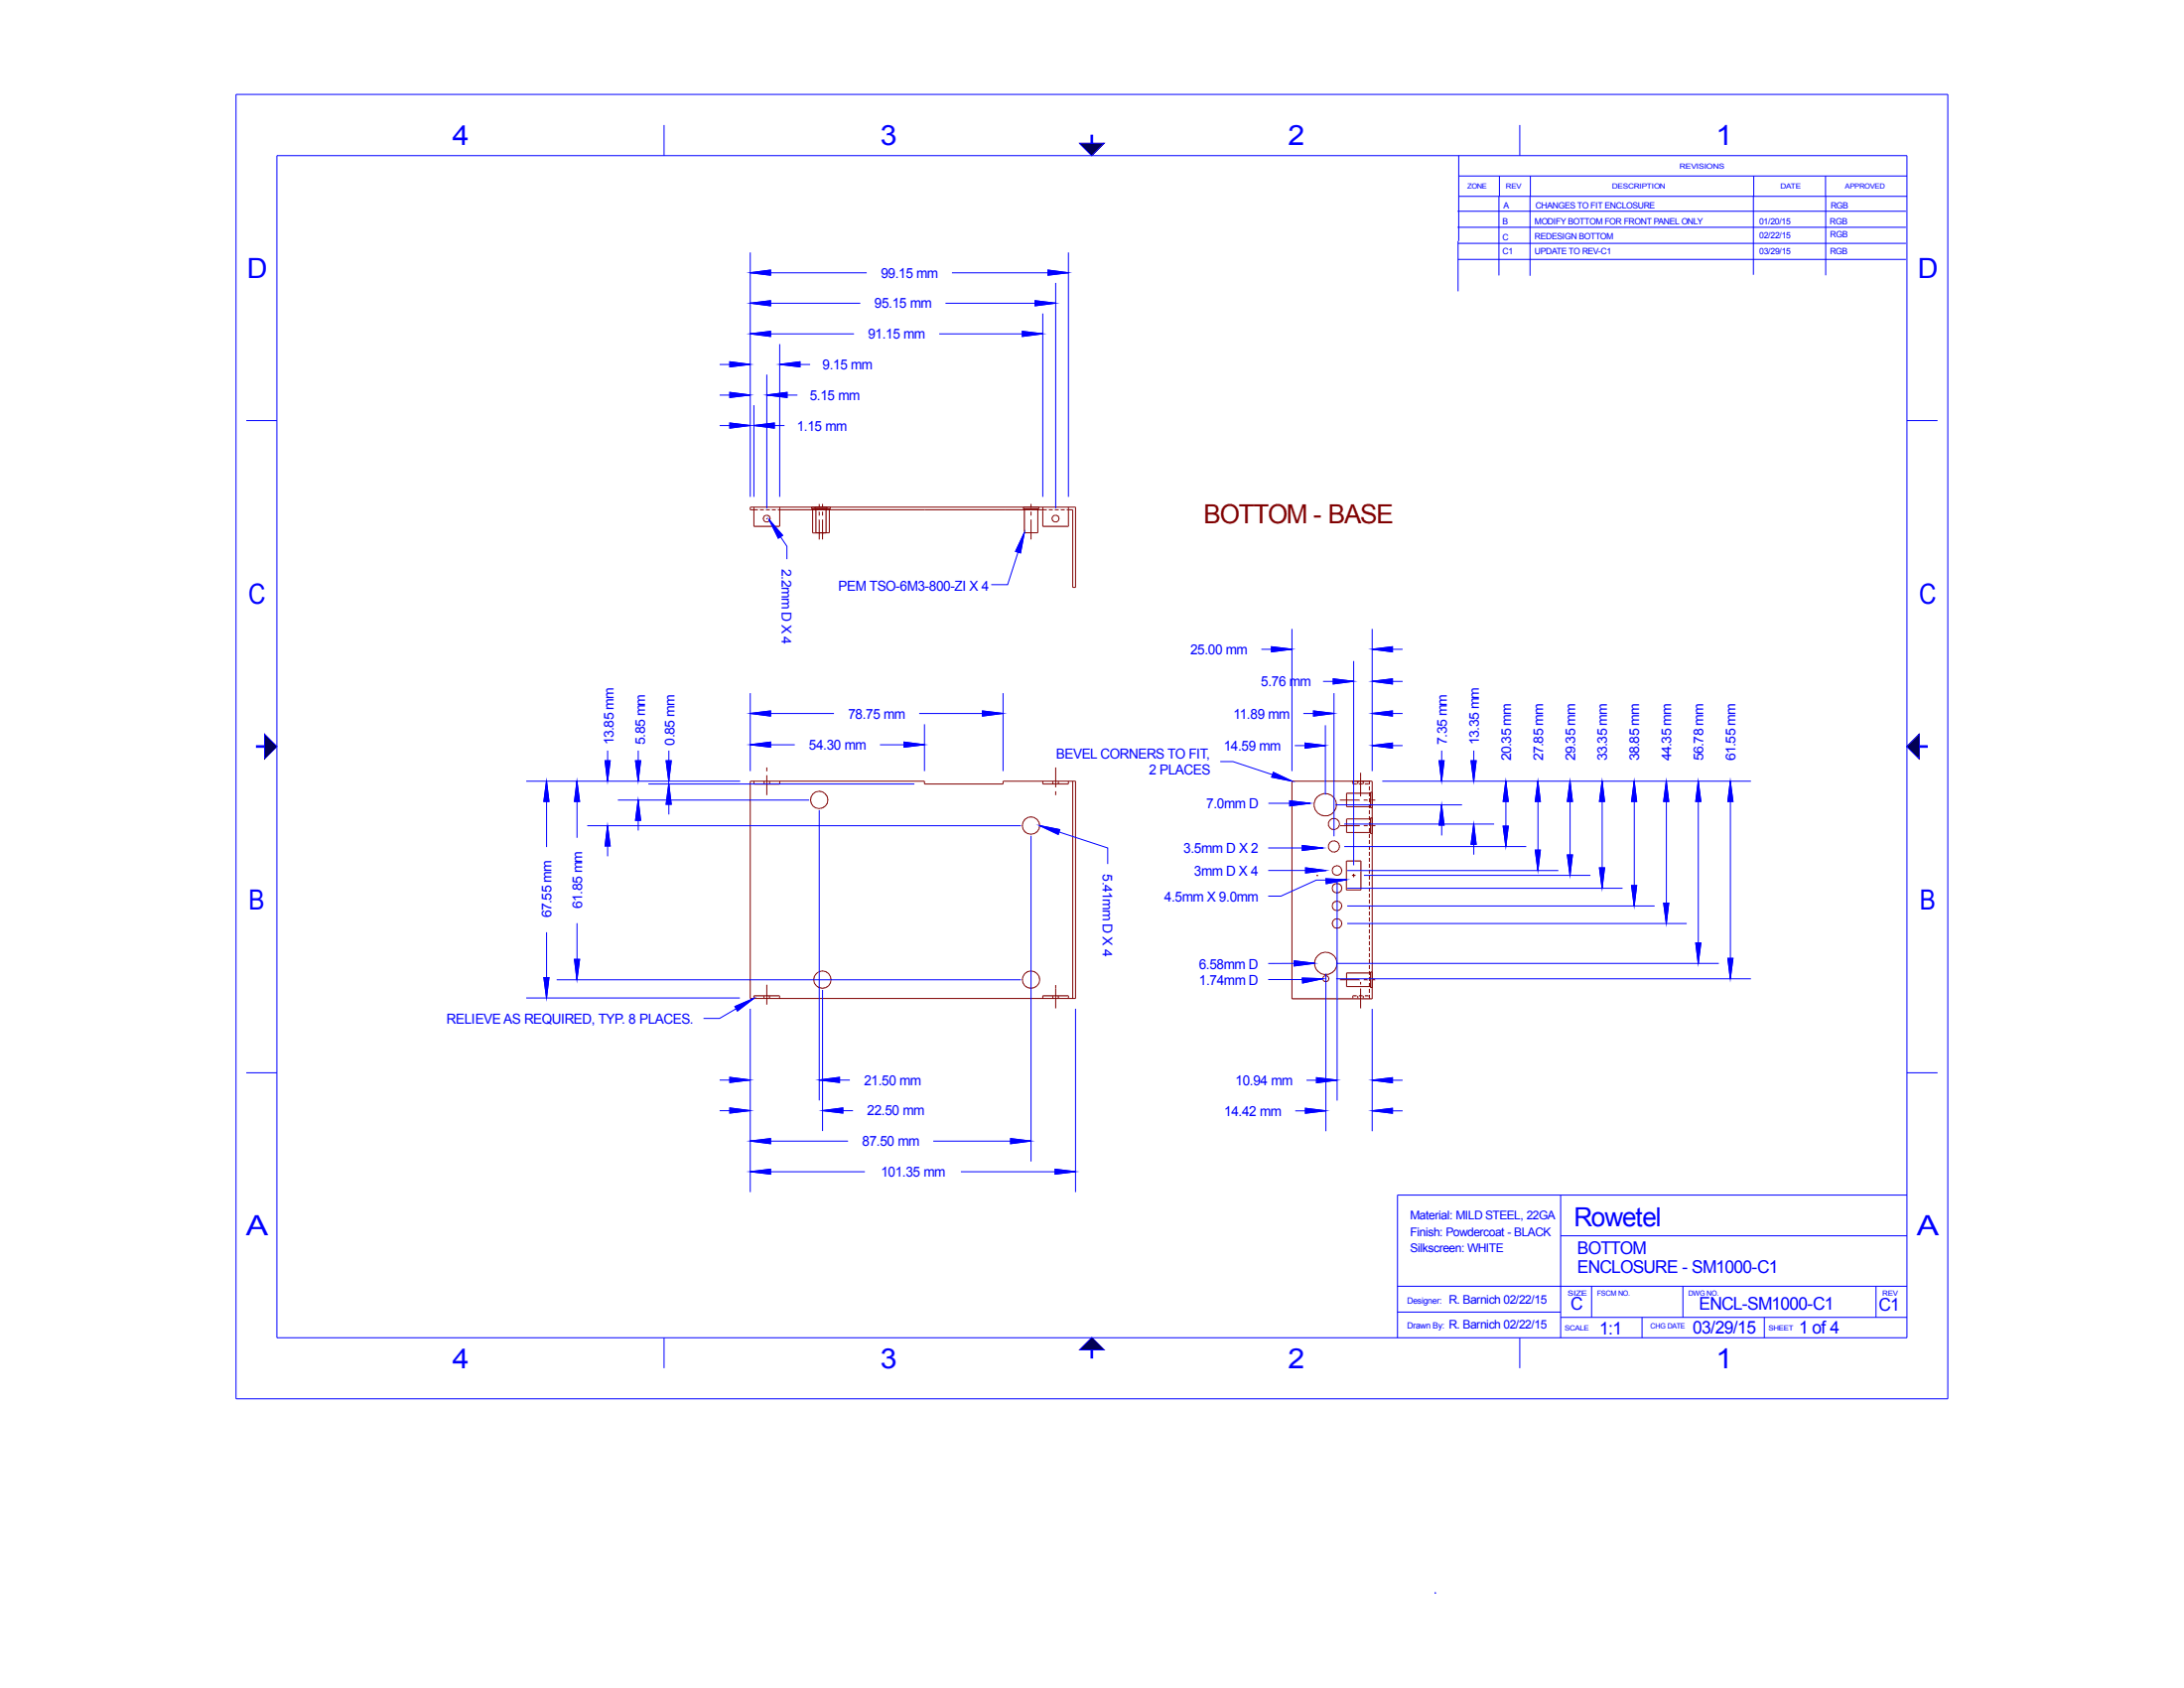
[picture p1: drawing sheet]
<svg xmlns="http://www.w3.org/2000/svg" width="559mm" height="432mm" viewBox="0 0 559 432" stroke-linecap="round" stroke-linejoin="round" font-family="sans-serif">
<g fill="none" stroke="#800000" stroke-width=".25">
<path d="M192.9 129.7v4.9h6.6v-4.9M193.9 130.4h-1.9v-.7h83.2v20.6h-.7v-19.9h-1.6M194.4 130.4h1M195.9 130.4h1.1M196.1 132.7h.2M196.2 132.6v.2M197.5 130.4h1M199 130.4h68.8M207.9 130.2v6.1h3.4v-6.1M208.5 129.7v.5M208.8 130.2v6.1h3.4v-6.1M209.6 128.9v1"/>
<path d="M209.6 130.9v1M209.6 132.9v5.1M210.5 128.9v1M210.5 130.9v1M210.5 132.9v5.1M212.4 129.7v.5h-4.7v-.4h3.9v.4M261.9 129.7v.5h3.9v-.5M262.1 130.2v6.1h3.4v-6.1M263.8 128.9v1M263.8 130.9v1M263.8 132.9v5.1M266.8 129.7v4.9h6.6v-4.9"/>
<path d="M268.3 130.4h1M269.9 130.4h1M271.4 130.4h1M192 199.8h44.5v.8h20.1v-.8h18.6v55.6h-83.2zM192.9 199.8v.8h6.6v-.8M195.5 199.8v.8M196.2 196.3v1M196.2 198.3v5.1M196.9 199.8v.8M266.8 199.8v.8h6.6v-.8M269.4 199.8v.8M270.1 196.3v5.1"/>
<path d="M270.8 199.8v.8M274.5 199.8v55.6M330.6 199.8h20.5v55.7h-20.5zM346.1 199.8v.8h1.1M347.4 199.8v.8M348.1 197.7v6M348.8 199.8v.8M350.4 199.9v.7M270.1 202.4v1M342.8 204.7h5.1M342.8 211.2h5.1M347.7 200.6h1"/>
<path d="M348.9 204.7h1M348.9 211.2h1M349.2 200.6h1.2M350.4 201.1v1.1M350.4 202.7v1M350.4 204.2v1M350.4 205.7v1M350.4 207.2v1.1M350.4 208.8v1M350.4 210.3v1M350.4 211.8v1M350.4 213.3v1.1"/>
<path d="M350.4 214.9v1M350.4 216.4v1M350.4 217.9v1M350.4 219.4v1.1M350.7 202.9h-6.2v3.5h6.2M350.7 209.5h-6.2v3.5h6.2M351 204.7h.9M351 211.2h.9M351.1 202.7h-.4v3.9h.4M351.1 209.2h-.4v4h.4M336.9 224h.2M337 223.9v.1"/>
<path d="M344.5 220.2h3.7v7.4h-3.7zM345.9 223.9h.9M346.4 223.5v.8M350.4 221v1M350.4 222.5v1M350.4 224v1M350.4 225.5v1M350.4 227.1v1M350.4 228.6v1M350.4 230.1v1M350.4 231.6v1M350.4 233.2v1"/>
<path d="M350.4 234.7v1M350.4 236.2v1M350.4 237.7v1M350.4 239.2v1.1M192.9 255.4v-.7h6.6v.8M195.5 254.7v.7M196.2 251.9v5.1M196.9 254.7v.7M266.8 255.4v-.7h6.6v.7M269.4 254.7v.8M270.1 252v6M270.8 254.7v.7"/>
<path d="M342.8 250.6h5.1M347.2 254.7h-1.1v.7M347.4 254.7v.7M347.7 254.7h1M348.1 251.2v.7M348.1 252.9v5.1M348.8 254.7v.7M348.9 250.6h1M349.2 254.7h1.2M350.4 240.8v1M350.4 242.3v1M350.4 243.8v1"/>
<path d="M350.4 245.3v1.1M350.4 246.9v1M350.4 248.4v1M350.4 249.9v1M350.4 251.4v1.1M350.4 253v1M350.4 254.5v1M350.7 248.9h-6.2v3.5h6.2M351 250.6h.9M351.1 248.6h-.4v4h.4"/>
<circle cx="196.2" cy="132.7" r=".89"/>
<circle cx="270.1" cy="132.7" r=".9"/>
<circle cx="209.6" cy="204.6" r="2.23"/>
<circle cx="263.8" cy="211.2" r="2.23"/>
<circle cx="339.1" cy="205.9" r="2.87"/>
<circle cx="341.3" cy="210.8" r="1.44"/>
<circle cx="341.3" cy="216.5" r="1.43"/>
<circle cx="342.1" cy="222.7" r="1.24"/>
<circle cx="342.1" cy="236.2" r="1.24"/>
<circle cx="342.1" cy="227.2" r="1.23"/>
<circle cx="342.1" cy="231.7" r="1.23"/>
<circle cx="210.4" cy="250.6" r="2.22"/>
<circle cx="263.8" cy="250.6" r="2.23"/>
<circle cx="339.2" cy="246.4" r="2.87"/>
<circle cx="339.2" cy="250.4" r=".8"/>
</g>
<g fill="none" stroke="#00f" stroke-width=".25">
<path d="M60.4 24.2h438v333.6h-438zM70.8 39.8h417.1v302.4h-417.1zM169.9 32v7.8M276.2 36.7h6.3l-3.1 3.1zM373.2 39.8v21.9M388.9 32v7.8M372.9 54h114.8M372.9 58.1h114.8M373.2 50.2h114.7M373.2 45h114.7M383.5 50.2v20.3M383.6 45v5.2"/>
<path d="M391.5 50.3v20.2M391.6 45v5.2M448.6 50.1v20.2M448.7 45v5.2M467.1 45v25.4M191.9 77.6l5.2-.7v1.3zM191.9 69.8l5.2-.7v1.3zM192 77.6h28.1M192 64.6v62.5M192 69.8h29.8M241.9 77.6h28.2M243.6 69.8h29.8"/>
<path d="M264.8 76.9l5.3 .7-5.3 .6zM268.1 69.1l5.2 .7-5.2 .6zM270.1 72.4v57.7M273.4 64.6v62.5M373.1 61.7v12.8M373.1 62.3h114.6M373.1 66.4h114.6M184.1 93.2h7.9M186.7 92.5l5.2 .7-5.2 .7zM191.9 85.4l5.2-.6v1.3zM192 85.4h26.5M196.2 95.8v34.3"/>
<path d="M199.5 93.2l5.2-.7v1.4zM199.5 88v39.1M199.5 93.2h7.8M240.3 85.4h26.5M261.6 84.8l5.2 .6-5.2 .7zM266.8 80.2v46.9M63 107.6h7.8M184.1 108.9h7.9M184.1 101.1h7.9M186.7 108.2l5.2 .6-5.2 .7zM186.7 100.4l5.2 .6-5.2 .7zM192.9 108.8l5.2-.6v1.3z"/>
<path d="M192.9 103.7v23.4M192.9 108.9h7.8M196.2 101l5.2-.6v1.3zM196.2 101.1h7.8M487.9 107.6h7.8M196.8 133l3.4 3.9-1.1 .8zM196.8 133l4.5 6.7v3.3M262.1 136.3l-1 5.1-1.3-.3zM262.1 136.3l-4.3 13.3h-4.2M192 177.3v20M256.6 177.3v20M322.7 166.1h7.9"/>
<path d="M325.3 165.4l5.2 .7-5.2 .7zM330.6 160.9v36.4M338.5 174.3h7.9M341.1 173.7l5.2 .6-5.2 .7zM341.3 177.3v36.6M346.4 169.1v52.2M351.1 166.1l5.2-.7v1.4zM351.1 174.3l5.2-.6v1.3zM351.1 160.9v36.4M351.1 166.1h7.8M351.1 174.3h7.8M67.7 187.8l3.1 3.2-3.1 3.1z"/>
<path d="M134.6 199.8h54.8M139.8 199.8l.7 5.2h-1.4zM139.8 199.8v16.9M147.6 199.8l.7 5.2h-1.3zM147.6 199.8v14.5M154.8 194.6h1.3l-.7 5.2zM155.5 192v7.8M162.6 194.6h1.3l-.6 5.2zM163.3 192v7.8M170.4 194.6h1.3l-.6 5.2zM171.1 192v7.8M191.9 190.5l5.2-.7v1.3z"/>
<path d="M191.9 182.5l5.2-.6v1.3zM192 182.5h21.4M192 190.5h11.3M225.1 190.5h11.4M231.3 189.8l5.2 .7-5.2 .6zM235.2 182.5h21.4M236.5 185.3v12M251.4 181.9l5.2 .6-5.2 .7zM312.2 194.8h3.3l15 5M325.8 197.6l4.7 2.2-5.1-1zM331.3 190.7h7.8M333.5 182.5h7.8"/>
<path d="M333.9 190.1l5.2 .6-5.2 .7zM336.1 181.9l5.2 .6-5.2 .7zM339.1 185.5v17.8M351.1 182.5l5.2-.6v1.3zM351.1 190.7l5.2-.6v1.3zM351.1 182.5h7.8M351.1 190.7h7.8M353.7 199.8h94.3M368.2 194.6h1.3l-.6 5.2zM368.9 192v7.8M376.4 194.6h1.3l-.6 5.2zM377.1 192v7.8"/>
<path d="M385.3 199.8l.6 5.2h-1.3zM385.3 199.8v16.8M393.5 199.8l.6 5.2h-1.3zM393.5 199.8v22.9M401.7 199.8l.6 5.2h-1.3zM401.7 199.8v24.1M409.9 199.8l.6 5.2h-1.3zM409.9 199.8v27.4M418.1 199.8l.7 5.2h-1.4zM418.1 199.8v32M426.3 199.8l.7 5.2h-1.3zM426.4 199.8v36.4"/>
<path d="M434.5 199.8l.7 5.2h-1.3zM434.5 199.8v46.6M442.7 199.8l.7 5.2h-1.3zM442.7 199.8v50.6M487.9 191l3.1-3.2v6.3zM150.3 211.2h110.9M155.4 211.2l.7 5.2h-1.3zM155.5 211.2v7.9M158.1 204.7h48.9M163.3 204.6l.6 5.2h-1.3zM163.3 204.7v7.7M165.9 200.6h68.1"/>
<path d="M171.1 200.5l.6 5.2h-1.3zM171.1 200.6v7.7M209.6 207.2v74.3M263.8 213.8v83.3M266 211.2l5.1 1-.3 1.2zM266 211.2l17.4 5.7v4.1M324.5 216.9h14M324.5 205.5h10.7M330 204.9l5.2 .6-5.2 .7zM333.2 216.3l5.3 .6-5.3 .7zM341.7 205.9h32.4M343.9 210.8h38.4"/>
<path d="M343.9 216.6h46.6M368.9 205.9l.6 5.2h-1.3zM368.9 205.9v7.8M377.1 210.8l.6 5.2h-1.3zM377.1 210.8v7.8M384.6 211.3h1.3l-.6 5.2zM392.8 217.5h1.3l-.6 5.2zM401 218.7h1.3l-.6 5.2zM139.8 238.5v16.8M147.6 236.2v14.4M324.5 222.7h14.8M334.1 222l5.2 .7-5.2 .6z"/>
<path d="M339.2 224.8l5.3 .2-5.2 1.1zM342.1 225.3v56.2M344.5 225l-7.7 .1-9.1 4.1h-3.2M344.7 222.7h54M344.7 227.2h70.4M344.7 231.8h78.7M344.7 236.2h86.9M349 223.9h57.9M409.2 222h1.3l-.6 5.2zM417.4 226.5h1.4l-.7 5.2zM425.7 231h1.3l-.7 5.2zM134.6 255.3h54.7"/>
<path d="M139.1 250.1h1.4l-.7 5.2zM142.4 250.6h118.8M147 245.4h1.3l-.7 5.2zM188 257.5l4.9-2.1-4.2 3.2zM192 258v46.9M192.9 255.4l-8.8 5.1h-4.1M210.5 253.2v36.1M275.2 258v46.9M331.1 245.8l5.2 .6-5.2 .7zM333.2 250.2l5.3 .2-5.2 1.1zM336.3 246.4l-11.8 .1M338.5 250.4l-2.5 .2h-11.5"/>
<path d="M339.2 249.1v40.3M341.9 246.4h97.9M341.9 250.4h106.1M351.1 258.1v31.3M433.9 241.2h1.3l-.7 5.2zM442.1 245.2h1.3l-.7 5.2zM63 274.4h7.8M184.1 276.3h7.9M186.7 275.6l5.2 .7-5.2 .6zM209.6 276.3l5.2-.7v1.3zM209.6 276.3h7.8M334.3 276.3h7.8"/>
<path d="M336.8 275.7l5.3 .6-5.3 .7zM351.1 276.3l5.2-.6v1.3zM351.1 276.3h7.8M487.9 274.4h7.8M184.1 284.1h7.9M186.7 283.4l5.2 .7-5.2 .6zM191.9 291.9l5.2-.6v1.3zM191.9 299.7l5.2-.6v1.3zM192 291.9h25M192 299.7h29.3M210.4 284.1l5.2-.7v1.3zM210.5 284.1h7.7"/>
<path d="M238.8 291.9h25M245.9 299.7h29.3M258.6 291.3l5.2 .6-5.2 .7zM270 299.1l5.2 .6-5.2 .7zM331.4 284.2h7.8M334 283.5l5.2 .6-5.2 .7zM351.1 284.1l5.2-.6v1.3zM351.1 284.2h7.8M399.3 305.7v36.5M399.3 316.1h88.6M487.9 305.7h-130.3v36.5M357.6 329h130.3"/>
<path d="M357.6 335.6h41.7M399.3 337h88.6M407.2 329v8M420.1 337v5.2M430.6 329v8M451.4 337v5.2M480 329v8M169.9 342.2v7.8M276.2 345.3l3.2-3.1 3.1 3.1zM388.9 342.2v7.8M367.1 407.5h.2M367.2 407.4v.2"/>
</g>
<g fill="#00f" stroke="#00f" stroke-width=".25">
<path d="M351.1 166.1l5.2-.7v1.4z"/>
<path d="M325.3 165.4l5.2 .7-5.2 .7z"/>
<path d="M351.1 174.3l5.2-.6v1.3z"/>
<path d="M341.1 173.7l5.2 .6-5.2 .7z"/>
<path d="M351.1 182.5l5.2-.6v1.3z"/>
<path d="M336.1 181.9l5.2 .6-5.2 .7z"/>
<path d="M351.1 190.7l5.2-.6v1.3z"/>
<path d="M333.9 190.1l5.2 .6-5.2 .7z"/>
<path d="M266 211.2l5.1 1-.3 1.2z"/>
<path d="M196.8 133l3.4 3.9-1.1 .8z"/>
<path d="M368.2 194.6h1.3l-.6 5.2z"/>
<path d="M368.9 205.9l.6 5.2h-1.3z"/>
<path d="M376.4 194.6h1.3l-.6 5.2z"/>
<path d="M377.1 210.8l.6 5.2h-1.3z"/>
<path d="M385.3 199.8l.6 5.2h-1.3z"/>
<path d="M384.6 211.3h1.3l-.6 5.2z"/>
<path d="M393.5 199.8l.6 5.2h-1.3z"/>
<path d="M392.8 217.5h1.3l-.6 5.2z"/>
<path d="M401.7 199.8l.6 5.2h-1.3z"/>
<path d="M401 218.7h1.3l-.6 5.2z"/>
<path d="M409.9 199.8l.6 5.2h-1.3z"/>
<path d="M409.2 222h1.3l-.6 5.2z"/>
<path d="M418.1 199.8l.7 5.2h-1.4z"/>
<path d="M417.4 226.5h1.4l-.7 5.2z"/>
<path d="M426.3 199.8l.7 5.2h-1.3z"/>
<path d="M425.7 231h1.3l-.7 5.2z"/>
<path d="M434.5 199.8l.7 5.2h-1.3z"/>
<path d="M433.9 241.2h1.3l-.7 5.2z"/>
<path d="M442.7 199.8l.7 5.2h-1.3z"/>
<path d="M442.1 245.2h1.3l-.7 5.2z"/>
<path d="M333.2 216.3l5.3 .6-5.3 .7z"/>
<path d="M334.1 222l5.2 .7-5.2 .6z"/>
<path d="M331.1 245.8l5.2 .6-5.2 .7z"/>
<path d="M333.2 250.2l5.3 .2-5.2 1.1z"/>
<path d="M339.2 224.8l5.3 .2-5.2 1.1z"/>
<path d="M330 204.9l5.2 .6-5.2 .7z"/>
<path d="M262.1 136.3l-1 5.1-1.3-.3z"/>
<path d="M186.7 108.2l5.2 .6-5.2 .7z"/>
<path d="M192.9 108.8l5.2-.6v1.3z"/>
<path d="M186.7 100.4l5.2 .6-5.2 .7z"/>
<path d="M196.2 101l5.2-.6v1.3z"/>
<path d="M186.7 92.5l5.2 .7-5.2 .7z"/>
<path d="M199.5 93.2l5.2-.7v1.4z"/>
<path d="M191.9 85.4l5.2-.6v1.3z"/>
<path d="M261.6 84.8l5.2 .6-5.2 .7z"/>
<path d="M191.9 77.6l5.2-.7v1.3z"/>
<path d="M264.8 76.9l5.3 .7-5.3 .6z"/>
<path d="M191.9 69.8l5.2-.7v1.3z"/>
<path d="M268.1 69.1l5.2 .7-5.2 .6z"/>
<path d="M186.7 275.6l5.2 .7-5.2 .6z"/>
<path d="M209.6 276.3l5.2-.7v1.3z"/>
<path d="M186.7 283.4l5.2 .7-5.2 .6z"/>
<path d="M210.4 284.1l5.2-.7v1.3z"/>
<path d="M191.9 291.9l5.2-.6v1.3z"/>
<path d="M258.6 291.3l5.2 .6-5.2 .7z"/>
<path d="M191.9 299.7l5.2-.6v1.3z"/>
<path d="M270 299.1l5.2 .6-5.2 .7z"/>
<path d="M351.1 276.3l5.2-.6v1.3z"/>
<path d="M336.8 275.7l5.3 .6-5.3 .7z"/>
<path d="M351.1 284.1l5.2-.6v1.3z"/>
<path d="M334 283.5l5.2 .6-5.2 .7z"/>
<path d="M170.4 194.6h1.3l-.6 5.2z"/>
<path d="M171.1 200.5l.6 5.2h-1.3z"/>
<path d="M162.6 194.6h1.3l-.6 5.2z"/>
<path d="M163.3 204.6l.6 5.2h-1.3z"/>
<path d="M154.8 194.6h1.3l-.7 5.2z"/>
<path d="M155.4 211.2l.7 5.2h-1.3z"/>
<path d="M147.6 199.8l.7 5.2h-1.3z"/>
<path d="M147 245.4h1.3l-.7 5.2z"/>
<path d="M139.8 199.8l.7 5.2h-1.4z"/>
<path d="M139.1 250.1h1.4l-.7 5.2z"/>
<path d="M191.9 190.5l5.2-.7v1.3z"/>
<path d="M231.3 189.8l5.2 .7-5.2 .6z"/>
<path d="M191.9 182.5l5.2-.6v1.3z"/>
<path d="M251.4 181.9l5.2 .6-5.2 .7z"/>
<path d="M325.8 197.6l4.7 2.2-5.1-1z"/>
<path d="M188 257.5l4.9-2.1-4.2 3.2z"/>
<path d="M65.6 190.8h2.1v.4h-2.1z" fill-rule="evenodd"/>
<path d="M279.1 34.6h.5v2.1h-.5z" fill-rule="evenodd"/>
<path d="M491 190.8h2.1v.4h-2.1z" fill-rule="evenodd"/>
<path d="M279.1 345.3h.5v2.1h-.5z" fill-rule="evenodd"/>
</g>
<path d="M276.2 36.7h6.3l-3.1 3.1zM67.7 187.8l3.1 3.2-3.1 3.1zM491 187.8v6.3l-3.1-3.1zM276.2 345.3l3.2-3.1 3.1 3.1z" fill="#000" stroke="#000" stroke-width=".25"/>
<g font-size="7.1" fill="#00f">
<text x="115.8" y="37.2">4</text>
<text x="225.3" y="37.2">3</text>
<text x="329.5" y="37.2">2</text>
<text x="439" y="37.2">1</text>
<text x="63.2" y="71.1">D</text>
<text x="490.7" y="71.1">D</text>
<text x="63.5" y="154.5">C</text>
<text x="491" y="154.5">C</text>
<text x="63.7" y="232.7">B</text>
<text x="491.2" y="232.7">B</text>
<text x="62.9" y="316.1">A</text>
<text x="490.5" y="316.1">A</text>
<text x="115.8" y="350">4</text>
<text x="225.3" y="350">3</text>
<text x="329.5" y="350">2</text>
<text x="439" y="350">1</text>
</g>
<text font-size="6.7" fill="#800000" x="308" y="133.8">BOTTOM - BASE</text>
<text font-size="6.7" fill="#00f" x="402.7" y="313.7">Rowetel</text>
<g font-size="4.5" fill="#00f">
<text x="403.6" y="320.8">BOTTOM</text>
<text x="403.6" y="325.7">ENCLOSURE - SM1000-C1</text>
<text x="401.9" y="335">C</text>
<text x="434.7" y="335">ENCL-SM1000-C1</text>
<text x="480.7" y="335.3">C1</text>
<text x="409.2" y="341.3">1:1</text>
<text x="433.1" y="341.2">03/29/15</text>
<text x="460.3" y="341.1">1 of 4</text>
</g>
<g font-size="3.6" fill="#00f">
<text x="225.4" y="71">99.15 mm</text>
<text x="223.7" y="78.9">95.15 mm</text>
<text x="222.1" y="86.7">91.15 mm</text>
<text x="210.4" y="94.5">9.15 mm</text>
<text x="207.2" y="102.3">5.15 mm</text>
<text x="203.9" y="110.1">1.15 mm</text>
<text x="214.5" y="151">PEM TSO-6M3-800-ZI X 4</text>
<text x="304.6" y="167.4">25.00 mm</text>
<text x="322.6" y="175.6">5.76 mm</text>
<text x="217" y="183.8">78.75 mm</text>
<text x="315.6" y="183.8">11.89 mm</text>
<text x="207" y="191.8">54.30 mm</text>
<text x="270.2" y="194.2">BEVEL CORNERS TO FIT,</text>
<text x="313.1" y="192">14.59 mm</text>
<text x="294" y="198.1">2 PLACES</text>
<text x="308.7" y="206.8">7.0mm D</text>
<text x="302.8" y="218.2">3.5mm D X 2</text>
<text x="305.5" y="224">3mm D X 4</text>
<text x="297.9" y="230.5">4.5mm X 9.0mm</text>
<text x="306.8" y="247.8">6.58mm D</text>
<text x="306.8" y="251.9">1.74mm D</text>
<text x="114.3" y="261.8">RELIEVE AS REQUIRED, TYP. 8 PLACES.</text>
<text x="221.1" y="277.6">21.50 mm</text>
<text x="316.1" y="277.6">10.94 mm</text>
<text x="221.9" y="285.4">22.50 mm</text>
<text x="313.2" y="285.5">14.42 mm</text>
<text x="220.6" y="293.2">87.50 mm</text>
<text x="225.4" y="301">101.35 mm</text>
</g>
<g font-size="3.5" fill="#00f">
<text x="200" y="145.6" transform="rotate(90 200 145.6)">2.2mm D X 4</text>
<text x="157" y="190.6" transform="rotate(-90 157 190.6)">13.85 mm</text>
<text x="165.1" y="190.5" transform="rotate(-90 165.1 190.5)">5.85 mm</text>
<text x="172.6" y="190.7" transform="rotate(-90 172.6 190.7)">0.85 mm</text>
<text x="370.2" y="190.5" transform="rotate(-90 370.2 190.5)">7.35 mm</text>
<text x="378.4" y="190.6" transform="rotate(-90 378.4 190.6)">13.35 mm</text>
<text x="386.6" y="194.7" transform="rotate(-90 386.6 194.7)">20.35 mm</text>
<text x="394.8" y="194.7" transform="rotate(-90 394.8 194.7)">27.85 mm</text>
<text x="403" y="194.7" transform="rotate(-90 403 194.7)">29.35 mm</text>
<text x="411.2" y="194.7" transform="rotate(-90 411.2 194.7)">33.35 mm</text>
<text x="419.4" y="194.7" transform="rotate(-90 419.4 194.7)">38.85 mm</text>
<text x="427.6" y="194.7" transform="rotate(-90 427.6 194.7)">44.35 mm</text>
<text x="435.8" y="194.7" transform="rotate(-90 435.8 194.7)">56.78 mm</text>
<text x="444" y="194.7" transform="rotate(-90 444 194.7)">61.55 mm</text>
<text x="282.1" y="223.6" transform="rotate(90 282.1 223.6)">5.41mm D X 4</text>
<text x="148.9" y="232.5" transform="rotate(-90 148.9 232.5)">61.85 mm</text>
<text x="141.1" y="234.8" transform="rotate(-90 141.1 234.8)">67.55 mm</text>
</g>
<g font-size="3.1" fill="#00f">
<text x="360.8" y="312">Material: MILD STEEL, 22GA</text>
<text x="360.8" y="316.1">Finish: Powdercoat - BLACK</text>
<text x="360.8" y="320.2">Silkscreen: WHITE</text>
<text x="370.7" y="333.4">R. Barnich 02/22/15</text>
<text x="370.7" y="339.9">R. Barnich 02/22/15</text>
</g>
<g font-size="2.2" fill="#00f">
<text x="384.7" y="53.2">A</text>
<text x="392.9" y="53.2">CHANGES TO FIT ENCLOSURE</text>
<text x="468.4" y="53.2">RGB</text>
<text x="384.4" y="57.3">B</text>
<text x="392.7" y="57.3">MODIFY BOTTOM FOR FRONT PANEL ONLY</text>
<text x="450.1" y="57.3">01/20/15</text>
<text x="468.2" y="57.3">RGB</text>
<text x="384.4" y="61.4">C</text>
<text x="384.4" y="65.1">C1</text>
<text x="392.7" y="61.2">REDESIGN BOTTOM</text>
<text x="392.7" y="65.1">UPDATE TO REV-C1</text>
<text x="450.1" y="61">02/22/15</text>
<text x="450.1" y="65.1">03/29/15</text>
<text x="468.2" y="65.1">RGB</text>
<text x="468.3" y="60.7">RGB</text>
<text x="360.1" y="333.4">Designer:</text>
<text x="360.1" y="339.9">Drawn By:</text>
</g>
<g font-size="1.9" fill="#00f">
<text x="429.7" y="43.3">REVISIONS</text>
<text x="375.4" y="48.3">ZONE</text>
<text x="385.3" y="48.3">REV</text>
<text x="412.5" y="48.3">DESCRIPTION</text>
<text x="455.6" y="48.3">DATE</text>
<text x="472.1" y="48.3">APPROVED</text>
<text x="401.1" y="331.4">SIZE</text>
<text x="408.6" y="331.4">FSCM NO.</text>
<text x="432" y="331.4">DWG NO.</text>
<text x="481.7" y="331.4">REV</text>
<text x="400.3" y="340.2">SCALE</text>
<text x="422.2" y="339.8">CHG DATE</text>
<text x="452.5" y="340.2">SHEET</text>
</g>
</svg>
